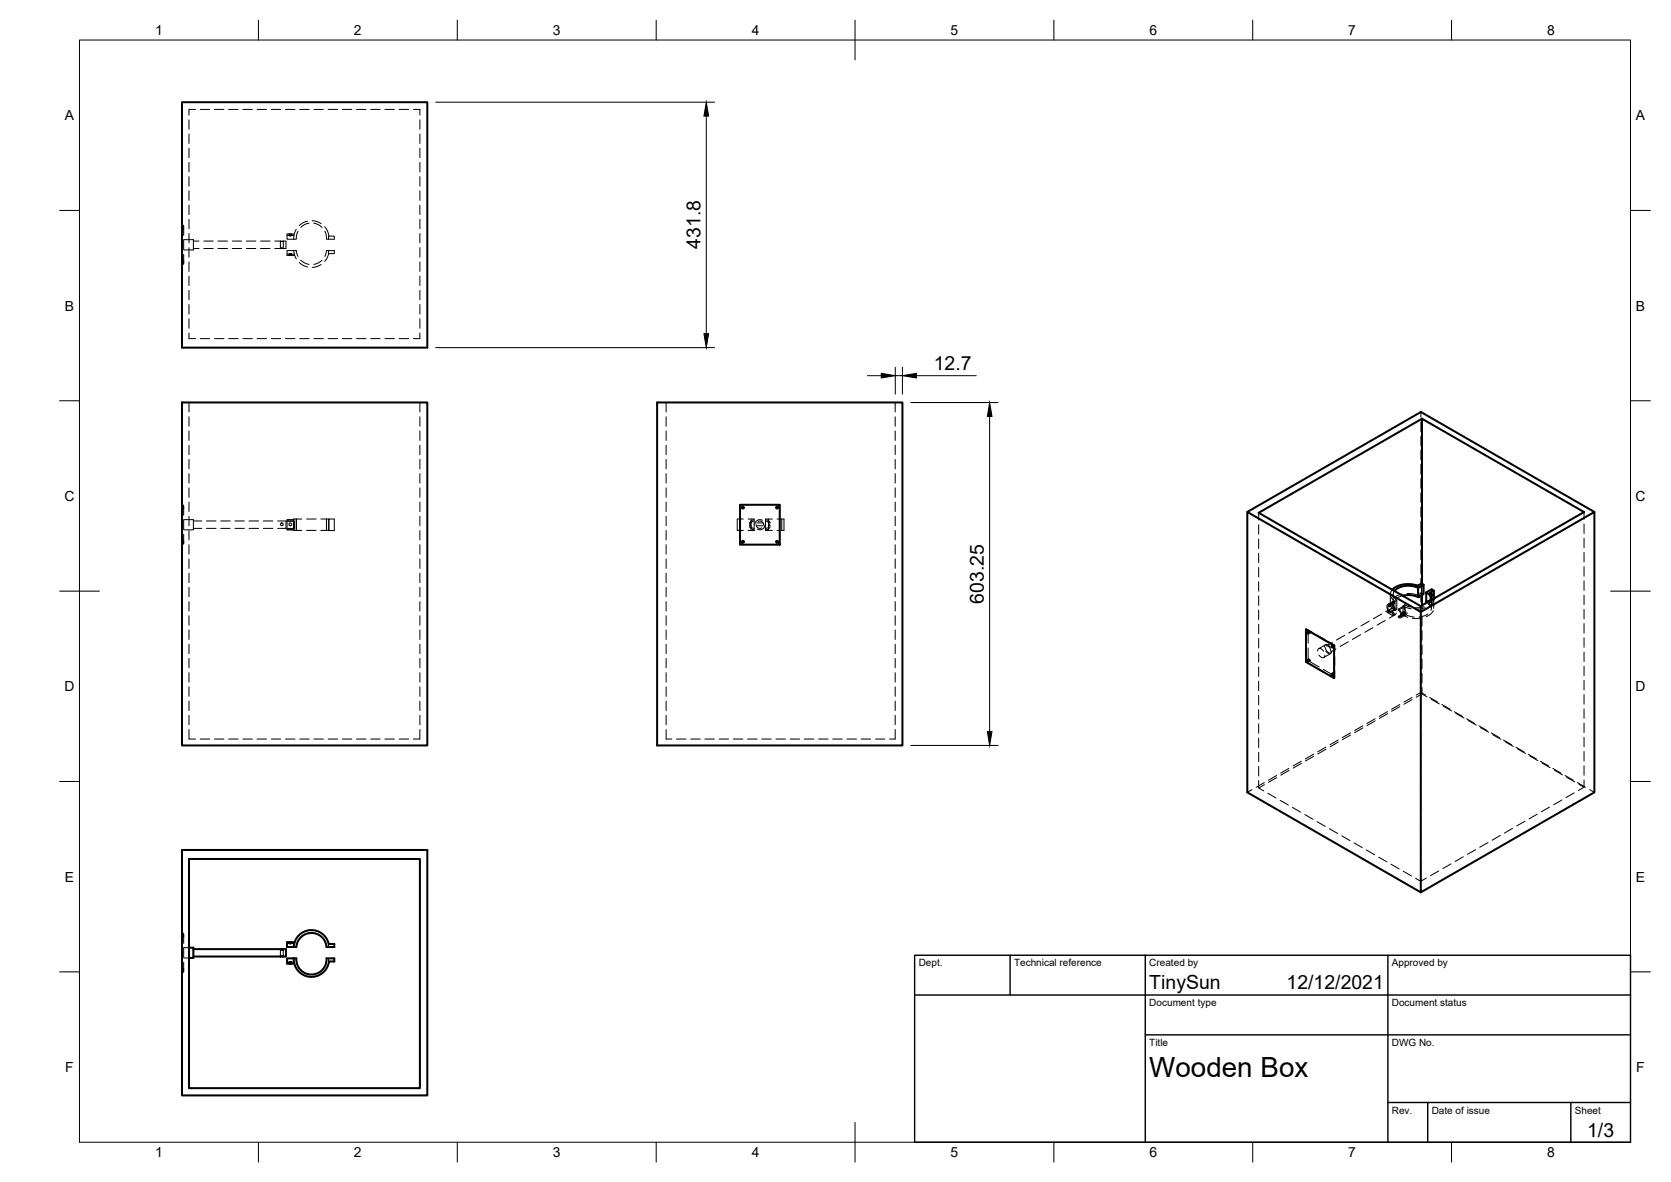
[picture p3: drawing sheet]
<svg xmlns="http://www.w3.org/2000/svg" width="420mm" height="297mm" viewBox="0 0 420 297" stroke-linecap="round" stroke-linejoin="round" font-family="sans-serif">
<!-- layer: Hidden -->
<g fill="none" stroke="#000" stroke-width=".25">
<path d="M47.5 30.1v2.4M47.5 33.7v2.4M47.5 37.2v2.4M49.2 27.5h-1.7v1.4M50.4 27.5h2.3M53.9 27.5h2.4M57.5 27.5h2.4M61.1 27.5h2.4M64.6 27.5h2.4M68.2 27.5h2.4M71.8 27.5h2.4M75.4 27.5h2.3"/>
<path d="M78.9 27.5h2.4M82.5 27.5h2.4M86.1 27.5h2.4M89.6 27.5h2.4M93.2 27.5h2.4M96.8 27.5h2.4M100.4 27.5h2.3M103.9 27.5h1.7v1.4M105.6 30.1v2.4M105.6 33.7v2.4M105.6 37.2v2.4M45.8 56.5l.4 .3v2.3"/>
<path d="M45.8 57.5l.4 .1M46.2 57.2v.1M46.2 56.9l-.4 .1M47.5 40.8v2.4M47.5 44.4v2.4M47.5 47.9v2.4M47.5 51.5v2.4M47.5 55.1v2.4M47.5 58.7v2.4M72.2 59.2h.4l.1-.4h-.5v1.3h1.7M72.6 58.8h.8zM72.6 59.2h.8z"/>
<path d="M74 58.8h-.7l.1 .4h.5M74.5 57.6l-.5 1.3-.1 1.2M74.9 58.1l-.3 .9-.1 1.1h-.6M77.3 55.6l-.8 .2-1.3 .9M77.7 56.1l-1.2 .4-.9 .6M78.5 55.5l.9 .1 1.3 .6M78.9 56.1l1.2 .4 .9 .7M81.6 57l.8 1.2 .3 1.1M81.7 58.1l.3 .9 .1 1.1h.5M82.6 59.3h1.5v.8h-1.5zM105.6 40.8v2.4M105.6 44.4v2.4"/>
<path d="M105.6 47.9v2.4M105.6 51.5v2.4M105.6 55.1v2.4M105.6 58.7v2.4M45.8 66l.4 .2M46.2 65.7v.2zM46.2 65.9l-.1 .4-.3 .2M46.2 60.2h2.4v2.6h-2.4M46.2 65.4l-.4 .2M46.2 60.3v2.4M46.2 63.9v1.8M47.5 62.2v2.4"/>
<path d="M47.5 65.8v2.4M47.5 69.4v2.4M47.5 73v2.3M47.5 76.5v2.4M48.6 60.6h1.4M48.6 62.4h1.4M51.2 60.6h2.4M51.2 62.4h2.4M54.8 60.6h2.4M54.8 62.4h2.4M58.4 60.6h2.4M58.4 62.4h2.4"/>
<path d="M62 60.6h2.3M62 62.4h2.3M65.5 60.6h2.4M65.5 62.4h2.4M69.1 60.6h1.4v1.8h-1.4M70.5 62.4h.7zM70.5 60.6h.7zM71.2 60.6h.7v1.8h-.7zM72.2 63.9h.4l.1 .3h-.5v-1.2h2.3l.4 1.4M72.7 64.2h.7zM72.7 63.8l.7 .1zM73.9 63l.2 1.2 .4 .9"/>
<path d="M74 63.9h-.6l-.1 .3 .7-.1M75.2 66l1.3 .8 .8 .3M75.6 65.4l.9 .6 1.2 .4M80.8 66.5l-1.4 .6-.9 .1M81 65.4l-.9 .6-1.2 .4M82.6 63v.7h1.5v-.7h-2l-.4 1.4M82.6 63.7l-.4 1.2-.6 .8M105.6 62.2v2.4M105.6 65.8v2.4M105.6 69.4v2.4M105.6 73v2.3M105.6 76.5v2.4"/>
<path d="M47.5 80.1v2.4M47.5 83.7v1.4h1.7M50.4 85.1h2.3M53.9 85.1h2.4M57.5 85.1h2.4M61.1 85.1h2.4M64.6 85.1h2.4M68.2 85.1h2.4M71.8 85.1h2.4M75.4 85.1h2.3M78.9 85.1h2.4M82.5 85.1h2.4"/>
<path d="M86.1 85.1h2.4M89.6 85.1h2.4M93.2 85.1h2.4M96.8 85.1h2.4M100.4 85.1h2.3M105.6 80.1v2.4M105.6 83.7v1.4h-1.7M47.5 101.1v2.4M47.5 104.7v2.4M47.5 108.3v2.4M47.5 111.9v2.4M47.5 115.5v2.3"/>
<path d="M47.5 119v2.4M105.6 101.1v2.4M105.6 104.7v2.4M105.6 108.3v2.4M105.6 111.9v2.4M105.6 115.5v2.3M105.6 119v2.4M167.5 101.1v2.4M167.5 104.7v2.4M167.5 108.3v2.4M167.5 111.9v2.4M167.5 115.5v2.3"/>
<path d="M167.5 119v2.4M225.1 101.1v2.4M225.1 104.7v2.4M225.1 108.3v2.4M225.1 111.9v2.4M225.1 115.5v2.3M225.1 119v2.4M357.3 103.5v1.3M357.3 106v2.4M357.3 109.6v2.4M357.3 113.2v2.4M357.3 116.7v2.4"/>
<path d="M45.8 126.9l.3 .1 .1 .6M45.8 136.4l.4 .1M45.8 127.8l.4 .1M46.2 136.5l-.1 .3-.3 .1M46.2 127.5v.1M46.2 136.1v.1zM46.2 130.6h2.4v2.5h-2.4M46.2 135.8l-.4 .1M46.2 127.2l-.4 .1M46.2 127.6v1.9M46.2 130.7v2.4M46.2 134.2v1.9"/>
<path d="M46.2 136.2v.3M47.5 122.6v2.4M47.5 126.2v2.4M47.5 129.7v2.4M47.5 133.3v2.4M47.5 136.9v2.4M48.6 130.9h2.1M48.6 132.8h2.1M51.9 130.9h2.4M51.9 132.8h2.4M55.5 130.9h2.4M55.5 132.8h2.4"/>
<path d="M59.1 130.9h2.3M59.1 132.8h2.3M62.6 130.9h2.4M62.6 132.8h2.4M66.2 130.9h2.4M66.2 132.8h2.4M69.8 130.9h2.1v1.9h-2.1M72.2 133.1h1.7M72.2 130.6h1.7M73.9 130.6h-1.7v2.5M73.9 132.8v-1.8h-1.7h1.7v1.8v-1.8l.1 .7-.1 1.1h-1.7M73.9 133.1v.2h2"/>
<path d="M73.9 130.6l.1 .6v1.3l-.1 .6M74 131.7l-.1 1.4h-1.7M74.5 130.4v2.9M75.9 130.4h-2v.2M77.1 133.3h2.4M77.1 130.4h2.4M80.7 133.3h2v-2.9h1.4v2.9h-1.5M80.7 130.4h2M82.1 130.4v2.9M82.6 130.4v2.9M105.6 122.6v2.4M105.6 126.2v2.4"/>
<path d="M105.6 129.7v2.4M105.6 133.3v2.4M105.6 136.9v2.4M167.5 122.6v2.4M167.5 126.2v2.4M167.5 129.7v2.4M167.5 133.3v2.4M167.5 136.9v2.4M186.1 126.9l.3 .3M186.1 130.4v2.9M186.4 136.1v.1M186.4 136.5l-.3 .4"/>
<path d="M186.4 127.5v.1M186.7 136.5h.2M186.7 127.2h.2M186.9 130.4h-1.5v2.9h1.5M188.1 130.4h1.5v2.9h-.8v-2.9M188.1 133.3h1.5M188.4 132.1h.3M188.5 131.4h.3M188.5 131.3v1.1M188.6 132.4l.3 .5 .7 .2M189.6 130.6l-.7 .3-.3 .4M189.6 131a.92 .92 0 0 0-.9 .9 .92 .92 0 0 0 .9 .9"/>
<path d="M190.1 131.9a.93 .93 0 0 0 1.4 .8M190.2 132.1h1.8M190.2 131.4h1.7M190.6 131a.93 .93 0 0 1 1.4 .9M191.7 130.8a1.28 1.28 0 0 0-1.9 1.1M192.3 131.9a1.26 1.26 0 0 1-1.9 1.1M192.5 130.6l.6 .2 .5 .5M192.5 130.6v.4a.92 .92 0 0 1 .9 .9 .92 .92 0 0 1-.9 .9v.3M192.5 133.3h1.7M192.5 131v1.8M192.5 133.1v.2M193.3 130.4v2.9h-.8"/>
<path d="M193.3 131.4h.4M193.4 132.1h.4M193.6 132.4l-.5 .6-.6 .1M194.2 130.4h-1.7v.2M195.3 136.5h.1M195.3 127.2h.1M195.4 130.4h1.7v2.9h-1.7M195.7 136.5l.4 .4M195.7 136.1v.1M195.7 127.5v.1M196.1 126.9l-.4 .3M196.6 130.4v2.9"/>
<path d="M225.1 122.6v2.4M225.1 126.2v2.4M225.1 129.7v2.4M225.1 133.3v2.4M225.1 136.9v2.4M316.5 128.9v1.8M316.5 131.9v2.4M316.5 135.5v2.3M316.5 139v2.4M357.3 120.3v2.4M357.3 123.9v2.4M357.3 127.5v2.3"/>
<path d="M357.3 131v2.4M357.3 134.6v2.4M357.3 138.2v2.4M398.3 128.7v1.8M398.3 131.7v2.4M398.3 135.3v2.4M398.3 138.8v2.4M47.5 140.4v2.4M47.5 144v2.4M47.5 147.6v2.4M47.5 151.2v2.4M47.5 154.7v2.4"/>
<path d="M47.5 158.3v2.4M105.6 140.4v2.4M105.6 144v2.4M105.6 147.6v2.4M105.6 151.2v2.4M105.6 154.7v2.4M105.6 158.3v2.4M167.5 140.4v2.4M167.5 144v2.4M167.5 147.6v2.4M167.5 151.2v2.4M167.5 154.7v2.4"/>
<path d="M167.5 158.3v2.4M225.1 140.4v2.4M225.1 144v2.4M225.1 147.6v2.4M225.1 151.2v2.4M225.1 154.7v2.4M225.1 158.3v2.4M316.5 142.6v2.4M316.5 146.2v2.4M316.5 149.7v2.4M316.5 153.3v2.4M316.5 156.9v2.4"/>
<path d="M328.4 158.2l.2-.1 .3 .3M328.7 158.2l1.4 .8M328.8 158.9l.2-.2 .2 .4-.2 .1M328.9 158.7v.1M329.1 158.5l.1 .1M331.1 159.6l2.1 1.1M338.1 159.7l-2.1 1.2M341.2 157.9l-2.1 1.2M342.1 159.5l-2.1 1.2M344.3 156.1l-2.1 1.2M345.2 157.7l-2 1.2M347.4 154.3l-2.1 1.2"/>
<path d="M348.3 155.9l-2.1 1.2M348.8 153.6l.4-.2-.2 .5h-.2zM348.8 153.9l1.3 .8M349.1 152.3l.3 .2M349.2 151.9l.3-.1-.1 .4-.3 .2-.1-.2zM349.2 153.3l1.3 .7M349.4 152.1l.4-.2-.4 .6-.1-.1zM349.5 151.8l.2 .1M349.6 151.9l1.6-1.1v2.4l-1.6 .8v-.3l1.2-.7v-1.5l-1.2 .7zM349.6 151.9a.64 .64 0 0 0-.8 .2 .64 .64 0 0 0 0 .8l.8 1.1M349.6 152.2a.51 .51 0 0 0-.7 .2 .51 .51 0 0 0 .1 .7l.6 .6M349.6 149.4v2.3"/>
<path d="M349.7 151.2v1l.4 .7 .7 .5M349.7 153.3a.54 .54 0 0 1 .6-.5 .54 .54 0 0 1 .5 .5M349.9 152.9l-1.5 .8M350 154v.1a.53 .53 0 0 0 .5 .4 .53 .53 0 0 0 .5-.4v-.1M350.1 148.2a1.79 1.79 0 0 0 .7 2.9M350.1 151.3v.9M350.2 154h.3l.1 .4-.5 .3zM350.2 151.2l-1.2 .7M350.3 149.4v2.3M350.3 151.5l.1 .8 .8 .9M350.4 151.5l-1.3 .7M350.6 148.5a1.52 1.52 0 0 0 .6 2.3"/>
<path d="M350.8 151.2l-.4-.1-.3 .2 .1 1.2 .6 .8M350.8 151.5a.42 .42 0 0 0-.6 .1 .42 .42 0 0 0 0 .6l.6 .8M350.9 154.5l-1.6 .8M351.6 153.4l1.2-.7 .7 .9a.46 .46 0 0 1-.1 .6 .46 .46 0 0 1-.6 0l-1.2 .7a.53 .53 0 0 0 .7-.2 .53 .53 0 0 0-.2-.7zM351.6 153.1v.3M351.6 154.9v.3M352.6 149.3l-.8 .2-1.4 .7M352.7 154.4l.2 .1M352.7 153.8l.4 .1-.4 .5-.1-.1zM352.7 149.7l-1.8 .8M352.8 154.6l1.1 .5M352.8 152.3l2 .7"/>
<path d="M352.8 154.6l.4-.3 .9 .4 1.5 .4M352.8 152.3v.1M352.8 152.7v1.5M352.8 154.5v.1M353 154h.3l-.3 .5h-.2zM353 153.7l.2 .2M353.2 152l1.3 .6M353.2 152l-.4 .3M353.2 152v2.3M353.3 154.2l-1.2 .7M353.3 152.9l-.5-.5-1.2 .7a1.48 1.48 0 0 1 .6 2.1h-.6M353.5 154.5l-1.2 .7"/>
<path d="M353.8 149.1l1.5 .2 1.1 .2M353.8 154l-.3 .5h-.7l-1.2 .7M356.4 149.6l.5 .3M356.4 149.5l.6 .4M356.4 147.2v2.3M357.2 152.3v1.8M357.2 155.3v2.4M357.2 158.9v2.4M357.3 141.8v2.3M357.3 145.3v2.4M357.3 148.9v2.4M357.3 152.5v1.3"/>
<path d="M357.4 146.6v2.4l.5 .3M357.4 149l-1 .5M357.5 155.3l-2.4 .1M357.5 146.7v2.8M357.5 152.1v1.6M357.5 154.9v2.4M357.5 158.5v2.4M358.1 152.4l-2.4 .3M358.4 152.7l-2.4 .4M358.9 151.4l.6 .5 .4 .6-.1 .9M359 154.3l-.8 .4-1.4 .4M359.6 151.3l.8 1"/>
<path d="M359.6 149v2.3M359.9 150.8l-.3 .6-.5 .5M359.9 150.6v2.3M360 150.5l.5 .3v-.4l-.3 1.1-.8 .7M360 150.5l-1 .6 .5 .3-.5-.4-.4 .2M360 148.1v2.4M360.4 153.5l-.5 .7-1.3 .8M360.5 150.5v2.4M360.5 150.8l-.9 .5M398.3 142.4v2.4M398.3 146v2.4M398.3 149.6v2.3"/>
<path d="M398.3 153.1v2.4M398.3 156.7v2.4M47.5 161.9v2.4M47.5 165.5v2.3M47.5 169v2.4M47.5 172.6v2.4M47.5 176.2v2.4M47.5 179.8v2.3M105.6 161.9v2.4M105.6 165.5v2.3M105.6 169v2.4M105.6 172.6v2.4"/>
<path d="M105.6 176.2v2.4M105.6 179.8v2.3M167.5 161.9v2.4M167.5 165.5v2.3M167.5 169v2.4M167.5 172.6v2.4M167.5 176.2v2.4M167.5 179.8v2.3M225.1 161.9v2.4M225.1 165.5v2.3M225.1 169v2.4M225.1 172.6v2.4"/>
<path d="M225.1 176.2v2.4M225.1 179.8v2.3M316.5 160.5v2.3M316.5 164v2.4M316.5 167.6v2.4M316.5 171.2v2.4M316.5 174.8v2.3M316.5 178.3v2.4M328.8 165.9l.2-.2 .2 .4-.2 .2M328.9 165.7v.1M328.9 166l-.5 .4M329.1 166.1l.1 .1"/>
<path d="M331.3 163.6a.63 .63 0 0 1 .5-.7 .63 .63 0 0 1 .7 .4l.3 .3M331.6 164.6a.76 .76 0 0 0 .7 .7 .76 .76 0 0 0 .8-.6v-.1M333 162.6a.63 .63 0 0 1 .5-.7 .63 .63 0 0 1 .7 .4l.3 .4M333.3 162.8l.2 .7 .6 .5M333.3 162l-1.7 1M333.4 163.6a.81 .81 0 0 0 .6 .6 .81 .81 0 0 0 .8-.3v-.2M333.8 162.3l.6 .6 .2 .6M334.2 161.3l1.4 .9v1.6M334.6 164.2l-1.8 1M334.8 169.4l.2-.2 .3 .4-.3 .1M334.8 162.4l.2-.2 .3 .4-.3 .1M335 161.4l-1.5 .9"/>
<path d="M335.2 169.6l.1 .1M335.2 162l.1 .1M335.5 169.8l.1 .5-.2 .1M335.5 169.5v.1M335.5 162.4v.2M335.5 162.2h.1M335.5 162.2h-.1M335.6 165v2.4M335.6 168.5v1.7M335.9 163.1l-1.5 .8M339 161.3l-2 1.2M348.9 178.8l-2.1 1.2"/>
<path d="M348.9 179.4l-2.1 1.2M352 177l-2.1 1.3M352 177.6l-2.1 1.2M355 175.3l-2 1.2M355.1 175.8l-2.1 1.2M356.1 174.7l1.2-.7 1.1 .7M357.2 162.5v2.4M357.2 166.1v2.4M357.2 169.6v2.4M357.2 173.2v2.4M357.2 176.8v2.4M357.5 172.8v1.6l1.3 .7"/>
<path d="M357.5 162.1v2.4M357.5 165.6v2.4M357.5 169.2v2.4M357.5 174.4l-1.4 .8M359.5 175.3l2 1.2M359.9 175.7l2 1.2M362.6 177l2 1.3M362.9 177.5l2.1 1.2M365.7 178.8l2 1.2M366.1 179.3l2 1.2M398.3 160.3v2.4M398.3 163.9v2.3"/>
<path d="M398.3 167.4v2.4M398.3 171v2.4M398.3 174.6v2.4M398.3 178.1v2.4M47.5 183.3v2.4h1.7M50.4 185.7h2.3M53.9 185.7h2.4M57.5 185.7h2.4M61.1 185.7h2.4M64.6 185.7h2.4M68.2 185.7h2.4M71.8 185.7h2.4"/>
<path d="M75.4 185.7h2.3M78.9 185.7h2.4M82.5 185.7h2.4M86.1 185.7h2.4M89.6 185.7h2.4M93.2 185.7h2.4M96.8 185.7h2.4M100.4 185.7h2.3M105.6 183.3v2.4h-1.7M167.5 183.3v2.4h1.4M170.1 185.7h2.4M173.7 185.7h2.4"/>
<path d="M177.2 185.7h2.4M180.8 185.7h2.4M184.4 185.7h2.4M188 185.7h2.4M191.5 185.7h2.4M195.1 185.7h2.4M198.7 185.7h2.4M202.2 185.7h2.4M205.8 185.7h2.4M209.4 185.7h2.4M213 185.7h2.3M216.5 185.7h2.4"/>
<path d="M220.1 185.7h2.4M225.1 183.3v2.4h-1.4M314.8 198.4l-1.2 .7M316.5 196.2v1.8l1.4-.8M316.5 181.9v2.4M316.5 185.5v2.4M316.5 189v2.4M316.5 192.6v2.4M316.5 198l1.3 .8M317.9 196.7l-2.1 1.2M318.8 199.4l2 1.1M321 194.9l-2.1 1.2"/>
<path d="M321 195.4l-2.1 1.2M324.1 193.1l-2.1 1.2M324.1 193.6l-2 1.2M327.2 191.3l-2.1 1.2M327.2 191.8l-2.1 1.2M330.3 189.5l-2.1 1.2M330.3 190.1l-2.1 1.1M333.4 187.8l-2.1 1.1M333.4 188.3l-2.1 1.2M336.5 186.5l-2.1 1.2M336.5 186l-2.1 1.2M339.6 184.2l-2.1 1.2"/>
<path d="M339.6 184.7l-2.1 1.2M342.7 182.4l-2.1 1.2M342.7 182.9l-2.1 1.2M345.8 180.6l-2.1 1.2M345.8 181.2l-2.1 1.1M357.2 180.3v2.4M357.2 183.9v2.4M357.2 187.5v2.4M357.2 191.1v2.3M357.2 194.6v2.4M357.2 198.2v2.4M368.8 180.6l2 1.2"/>
<path d="M369.1 181l2.1 1.2M371.9 182.4l2 1.2M372.2 182.8l2.1 1.2M374.9 184.2l2.1 1.2M375.3 184.6l2.1 1.2M378 186l2.1 1.2M378.4 186.4l2.1 1.2M381.1 187.8l2.1 1.1M381.5 188.2l2.1 1.2M384.2 189.5l2.1 1.2M384.6 190l2.1 1.2M387.3 191.3l2.1 1.2"/>
<path d="M387.7 191.8l2.1 1.1M390.4 193.1l2.1 1.2M390.8 193.5l2.1 1.2M393.5 194.9l2.1 1.2M393.9 195.3l2.1 1.2M395.8 199.2l-2.1 1.2M396.6 196.7l2.1 1.2M397 197.1l1.3 .7M398.3 196v1.8l-1.4 .9M398.3 181.7v2.4M398.3 185.3v2.4M398.3 188.9v2.3"/>
<path d="M398.3 192.4v2.4M399.7 198.4l1.2 .7M321.9 201.1l2.1 1.2M325 202.9l2 1.2M328.1 204.7l2 1.2M331.2 206.5l2 1.2M334.3 208.3l2 1.2M337.4 210l2 1.2M340.5 211.8l2 1.2M343.6 213.6l2 1.2M346.6 215.4l2.1 1.2M349.8 217.2l2 1.2"/>
<path d="M352.8 219l2.1 1.1M357.2 201.8v2.4M357.2 205.4v2.3M357.2 208.9v2.4M357.2 212.5v2.4M357.2 216.1v2.3M357.2 219.7v1.8M361.8 218.9l-2.1 1.2M364.8 217.1l-2 1.2M367.9 215.3l-2 1.2M371.1 213.5l-2.1 1.2M374.1 211.7l-2 1.2"/>
<path d="M377.2 210l-2 1.1M380.3 208.2l-2 1.2M383.4 206.4l-2 1.2M386.5 204.6l-2 1.2M389.6 202.8l-2 1.2M392.7 201l-2 1.2M45.8 234.4l.4 .3v2.4M45.8 235.4l.4 .1M46.2 234.8l-.4 .1M46.2 238.3v2.3M46.2 238.2h1.3M70.5 238.5v1.9"/>
<path d="M71.2 238.5v1.9M72.6 237.1h.8l-.4 .1zM72.6 236.8v.3h-.4M73.4 236.8v.3h.6M82.6 237.2v.8M355.9 220.7l1.3 .8M358.7 220.6l-1.5 .9M45.8 244l.4 .1M46.2 243.7v.1M46.2 244.1l-.2 .3h-.2M46.2 243.7v.4M46.2 243.4l-.4 .1"/>
<path d="M46.2 241.8v1.9M46.2 240.7h1.3M72.2 241.8h.4v.4M72.6 241.8h.8zM73.9 241.8h-.5v.4M82.6 240.8l.1 .8"/>
<circle cx="70.9" cy="131.8" r=".36"/>
<circle cx="73" cy="131.8" r=".36"/>
</g>
<!-- layer: Visible -->
<g fill="none" stroke="#000" stroke-width=".51">
<path d="M45.8 25.7h61.6v61.7h-61.6zM45.8 101.1h61.6v86.2h-61.6zM165.2 101.1h61.7v86.2h-61.7zM357.5 105.2l-41 23.7 40.7 23.4 41.1-23.6-40.8-23.5v41.5M186.1 126.9h10v10h-10zM313.6 128.7l43.7 25.1M400.9 128.7l-43.6-25.2-43.7 25.2v70.4l43.7 25.1M328.4 158.2l7 4v8.2l-7-4zM328.8 158.9l.2 .1v.2l-.2-.1zM352.7 149.7l1.7-.2 2.2 .6M356.4 147.2a6.4 6.4 0 0 0-6.3 1M356.6 147.7l1.3-.8v2.4l-1.3 .8z"/>
<path d="M356.6 147.7a5.4 5.4 0 0 0-6 .8M356.9 149.9h.1M357.3 153.8l43.6-25.1v70.4l-43.6 25.1zM357.5 149.5v2.6M357.9 146.9l-.5-.3-1 .6M358.6 148.9a1.96 1.96 0 0 1 1.3 1.9M358.6 148.9l1.4-.8 .5 .3v2l-.2-.6-.7-.9M358.6 148.9v2.3l.3 .2M360.5 148.4l-.9 .6M328.8 165.9l.2 .1v.2l-.2-.1zM334.8 169.3l.3 .2v.2l-.3-.1zM334.8 162.3l.3 .2v.2l-.3-.1z"/>
<path d="M45.8 213.6h61.6v61.7h-61.6zM47.5 215.9h58.1v57.6h-58.1zM47.5 238.2h1.1v2.5h-1.1M48.6 238.5h21.9M70.5 238.5h.7zM71.2 238.5h.7v1.9h-.7M72.6 236.8h.8zM72.7 236.8h-.5v1.2h2.3a3.8 3.8 0 0 1 3.8-3.6 3.8 3.8 0 0 1 3.8 3.6h2v-.8h-1.5a4.4 4.4 0 0 0-4.7-3.5 4.4 4.4 0 0 0-4 4.3M73.3 236.8l.7 .1M48.6 240.4h21.9M70.5 240.4h.7zM72.6 242.1l.8 .1z"/>
<path d="M73.3 242.2h.7M73.9 240.8h-1.7v1.4h.5M73.9 240.8h.6a3.8 3.8 0 0 0 3.8 4.1 3.8 3.8 0 0 0 3.8-4.1h2v.8h-1.4a4.5 4.5 0 0 1-4.8 3.9 4.5 4.5 0 0 1-4-4.7z"/>
<circle cx="186.8" cy="127.6" r=".22"/>
<circle cx="186.8" cy="136.1" r=".22"/>
<circle cx="195.4" cy="127.6" r=".22"/>
<circle cx="195.4" cy="136.1" r=".22"/>
</g>
<!-- layer: Hidden Narrow -->
<g fill="none" stroke="#000" stroke-width=".25">
<path d="M328.4 159.9v-1.8l6.8 3.9-.2 .2 .1 .3 .2 .2 .2-.1M328.9 158.4l.2 .1-.2 .2zM329.2 158.6l.2 .3v.3l-.5-.4v2.8M329.2 159l-.1 .1-.2-.3 .5 .2M328.4 164.6v1.7l1.5 .9M328.4 161v2.4M328.9 162.8v2.9l.3-.1 .2 .4h-.2l-.1-.3-.2 .2 .2 .2 .1-.1M328.9 165.8l.2 .3zM329.4 166l-.2 .2 2.5 1.4M330.9 167.8l2.1 1.2M332.7 168.2l2.5 1.4-.2-.2a.25 .25 0 0 1 .2-.4 .25 .25 0 0 1 .3 .4v.1M334 161.4l1.5 .8"/>
<path d="M335.3 169.5l-.2 .1-.1-.3 .5 .2M335.3 162.5l-.2 .1-.1-.4 .5 .3M335.5 169.6l-.2 .1 .2 .1M335.5 162.2l-.2-.1 .2 .3M335.5 168.7v1.7l-1.5-.8M335.5 162.2v1.7M335.5 165.1v2.4"/>
</g>
<!-- layer: Border -->
<g fill="none" stroke="#000" stroke-width=".25">
<path d="M20 10.1h390v276.9h-390zM65 5.1v5M115 5.1v5M165 5.1v5M215 5.1v10M265 5.1v5M315 5.1v5M365 5.1v5M15 52.9h5M410 52.9h5M15 100.7h5M410 100.7h5"/>
<path d="M15 148.6h10M405 148.6h10M15 196.4h5M410 196.4h5M15 244.2h5M410 244.2h5M65 287v5M115 287v5M165 287v5M215 282.1v9.9M265 287v5M315 287v5"/>
<path d="M365 287v5"/>
</g>
<!-- layer: TitleBlock -->
<path d="M230 240.1h180v46.9h-180zM230 250h180M254 240.1v9.9M288 240.1v46.9M349 240.1v46.9M288 260.1h122M349 277.1h61M359 277.1v9.9M395 277.1v9.9" fill="none" stroke="#000" stroke-width=".36"/>
<!-- layer: Dimensions -->
<path d="M109.6 25.7h70.1M177.6 29.2v54.6M109.6 87.4h70.1M218.1 94.4h3.5M225.1 92.3v6.7M225.1 94.4h1.8M226.9 92.3v6.7M230.4 94.4h15.1M229 101.2h22M248.8 104.7v79.1M229 187.3h22" fill="none" stroke="#000" stroke-width=".25"/>
<path d="M177.6 25.7l.6 3.5h-1.2zM177 83.8h1.2l-.6 3.6zM221.6 93.8l3.5 .6-3.5 .6zM226.9 94.4l3.5-.6v1.2zM248.8 101.2l.6 3.5h-1.1zM248.3 183.8h1.1l-.6 3.5z" fill="#000" stroke="#000" stroke-width=".25"/>
<text font-size="7" x="289" y="270.6">Wooden Box</text>
<g font-size="4.9">
<text x="176.1" y="62.6" transform="rotate(-90 176.1 62.6)">431.8</text>
<text x="234.8" y="93">12.7</text>
<text x="247.4" y="151.7" transform="rotate(-90 247.4 151.7)">603.25</text>
<text x="289" y="248.5">TinySun</text>
<text x="323.5" y="248.5">12/12/2021</text>
<text x="399.1" y="285.7">1/3</text>
</g>
<g font-size="3.5">
<text x="39" y="8.8">1</text>
<text x="89" y="8.8">2</text>
<text x="139" y="8.8">3</text>
<text x="189" y="8.8">4</text>
<text x="239" y="8.8">5</text>
<text x="289" y="8.8">6</text>
<text x="339" y="8.8">7</text>
<text x="389" y="8.8">8</text>
<text x="16.3" y="30.2">A</text>
<text x="411.3" y="30.2">A</text>
<text x="16.3" y="78">B</text>
<text x="411.3" y="78">B</text>
<text x="16.2" y="125.9">C</text>
<text x="411.2" y="125.9">C</text>
<text x="16.2" y="173.7">D</text>
<text x="411.2" y="173.7">D</text>
<text x="16.3" y="221.6">E</text>
<text x="411.3" y="221.6">E</text>
<text x="16.4" y="269.4">F</text>
<text x="411.4" y="269.4">F</text>
<text x="39" y="290.8">1</text>
<text x="89" y="290.8">2</text>
<text x="139" y="290.8">3</text>
<text x="189" y="290.8">4</text>
<text x="239" y="290.8">5</text>
<text x="289" y="290.8">6</text>
<text x="339" y="290.8">7</text>
<text x="389" y="290.8">8</text>
</g>
<g font-size="2.5">
<text x="231" y="242.9">Dept.</text>
<text x="255" y="242.9">Technical reference</text>
<text x="289" y="242.9">Created by</text>
<text x="350" y="242.9">Approved by</text>
<text x="289" y="252.8">Document type</text>
<text x="350" y="252.8">Document status</text>
<text x="289" y="262.9">Title</text>
<text x="350" y="262.9">DWG No.</text>
<text x="350" y="279.9">Rev.</text>
<text x="360" y="279.9">Date of issue</text>
<text x="396" y="279.9">Sheet</text>
</g>
</svg>
